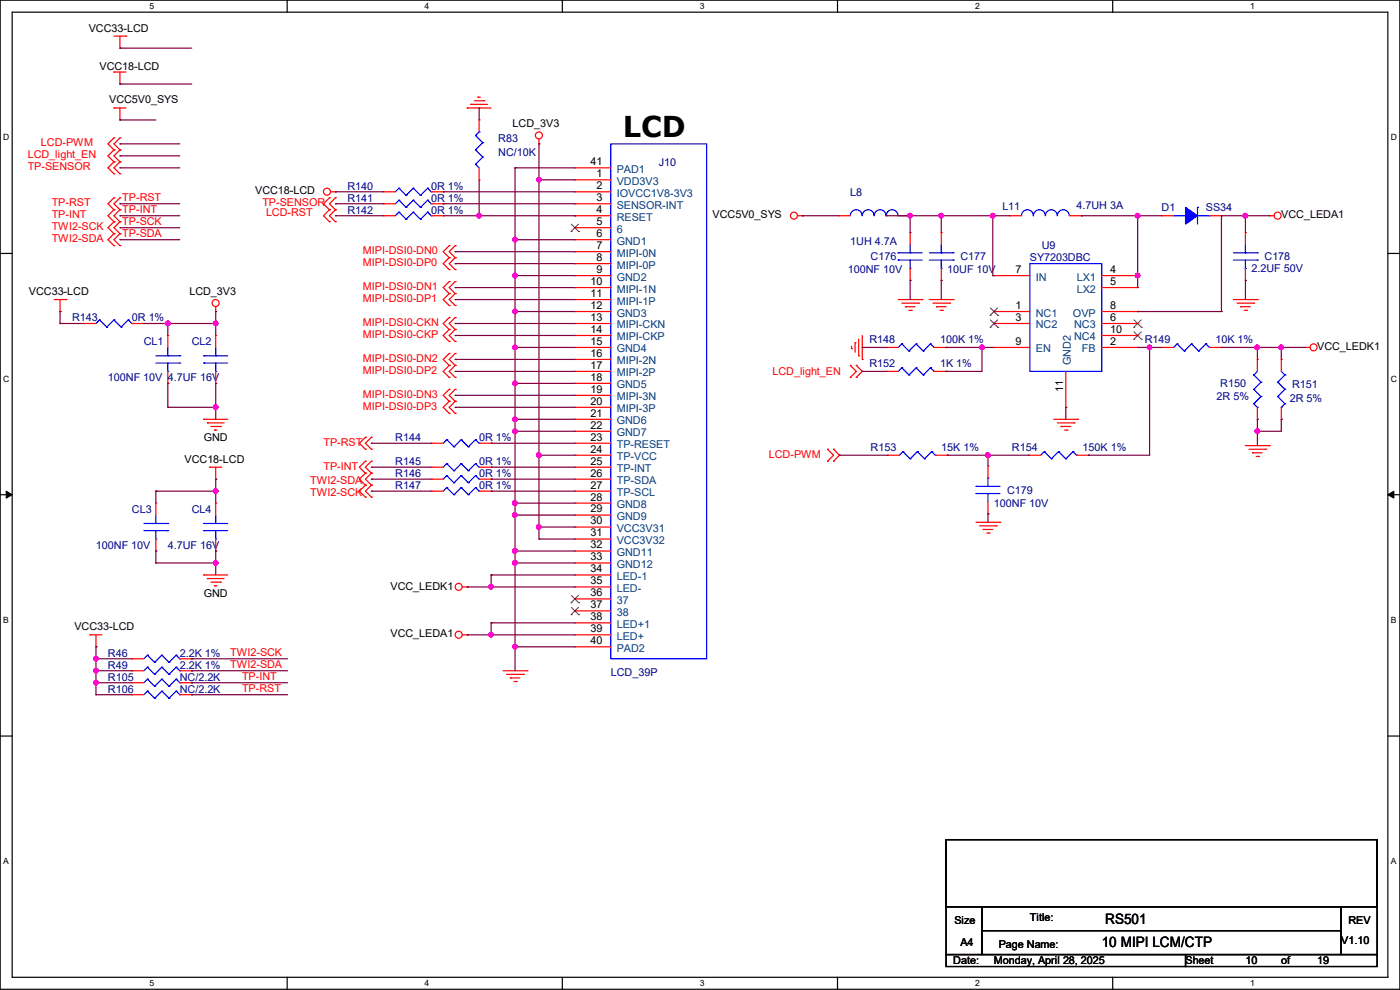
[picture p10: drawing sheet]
<svg xmlns="http://www.w3.org/2000/svg" width="297mm" height="210mm" viewBox="0 0 297 210" stroke-linecap="round" stroke-linejoin="round" font-family="sans-serif">
<g fill="none" stroke="#000" stroke-width=".25">
<path d="M0 0h297v209.8h-297zM2.6 2.6h291.8v204.7h-291.8zM60.9 0v2.6M119.3 0v2.6M177.7 0v2.6M236.1 0v2.6M0 53.8h2.6M294.4 53.8h2.6M0 104.9h2.6M294.4 104.9h2.6M0 156.1h2.6M294.4 156.1h2.6"/>
<path d="M200.7 178.1h91.4v14.2h-91.4zM200.7 192.3h7.6v10.2h-7.6zM208.3 192.3h76.2v5.1h-76.2zM208.3 197.4h76.2v5.1h-76.2zM284.5 192.3h7.6v10.2h-7.6zM60.9 207.3v2.5M119.3 207.3v2.5M177.7 207.3v2.5M200.7 202.5h50.8v2.5h-50.8zM236.1 207.3v2.5M251.5 202.5h40.6v2.5h-40.6z"/>
</g>
<path d="M1.3 104.2l1.3 .7-1.3 .8zM294.4 104.9l1.3-.7v1.5z" fill="#000"/>
<path d="M1.3 104.2l1.3 .7-1.3 .8zM294.4 104.9l1.3-.7v1.5z" fill="none" stroke="#000" stroke-width=".21"/>
<g fill="none" stroke="#f00" stroke-width=".25">
<path d="M24.2 15.3h.1M24.2 15.3h2.5M24.2 7.7h2.5M25.4 17.8h.1M25.4 10.2h.1M25.4 7.7v2.5M25.4 15.3v2.5M26.7 7.7h.1M24.2 22.9h.1M24.2 29.3h.1M24.2 31.8h.1M24.2 34.3h.1"/>
<path d="M24.2 36.9h.1M24.2 22.9h2.5M24.2 29.3l-1.3 1.2 1.3 1.3M24.2 31.8l-1.3 1.3 1.3 1.2M24.2 34.3l-1.3 1.3 1.3 1.3M25.4 25.4h.1M25.4 29.3h.1M25.4 31.8h.1M25.4 34.3h.1M25.4 36.9h.1M25.4 22.9v2.5M25.4 29.3l-1.2 1.2 1.2 1.3"/>
<path d="M25.4 31.8l-1.2 1.3 1.2 1.2M25.4 34.3l-1.2 1.3 1.2 1.3M99.1 22.9h.1M99.1 22.9h5.1M99.9 22.1h.1M99.9 22.1h3.5M100.6 21.4h2.1M101.4 20.6h.1M101.4 20.6h.5M102.7 21.4h.1M114.3 30.5h.1M114.3 29.5v1"/>
<path d="M24.2 42h.1M24.2 44.5h.1M24.2 47h.1M24.2 49.6h.1M24.2 52.1h.1M24.2 42l-1.3 1.2 1.3 1.3M24.2 44.5l-1.3 1.3 1.3 1.2M24.2 47l-1.3 1.3 1.3 1.3M24.2 49.6l-1.3 1.2 1.3 1.3M25.4 42h.1M25.4 44.5h.1M25.4 47h.1"/>
<path d="M25.4 49.6h.1M25.4 52.1h.1M25.4 42l-1.2 1.2 1.2 1.3M25.4 44.5l-1.2 1.3 1.2 1.2M25.4 47l-1.2 1.3 1.2 1.3M25.4 49.6l-1.2 1.2 1.2 1.3M69.9 44.5h.1M69.9 42h.1M69.9 47h.1M69.9 42l-1.3 1.2 1.3 1.3M69.9 44.5l-1.3 1.3 1.3 1.2M70.1 40.7h1.1"/>
<path d="M71.2 40.7h.1M71.2 44.5h.1M71.2 42h.1M71.2 47h.1M71.2 42l-1.3 1.2 1.3 1.3M71.2 44.5l-1.3 1.3 1.3 1.2M95.3 57.2h.1M95.3 54.7h.1M95.3 52.1h.1M95.3 59.7h.1M95.3 54.7l-1.3 1.2 1.3 1.3M95.3 52.1l-1.3 1.3 1.3 1.3"/>
<path d="M95.3 59.7l-1.3 1.3 1.3 1.3M96.6 57.2h.1M96.6 54.7h.1M96.6 52.1h.1M96.6 59.7h.1M96.6 54.7l-1.3 1.2 1.3 1.3M96.6 52.1l-1.3 1.3 1.3 1.3M96.6 59.7l-1.3 1.3 1.3 1.3M169.2 45.8h1M170.2 45.8h.1M269.3 45.8h.1M269.3 45.8h1"/>
<path d="M11.5 63.5h2.5M12.7 66.1h.1M12.7 63.5v2.6M14 63.5h.1M35.6 71.2h.1M35.6 71.2v2.5M35.6 78.8v2.5M45.8 66.1h.1M45.8 65.1v1M95.3 64.8h.1M95.3 62.3h.1M95.3 77.5h.1"/>
<path d="M95.3 75h.1M95.3 69.9h.1M95.3 67.4h.1M95.3 72.4h.1M95.3 75l-1.3 1.2 1.3 1.3M95.3 62.3l-1.3 1.2 1.3 1.3M95.3 77.5l-1.3 1.3 1.3 1.3M95.3 67.4l-1.3 1.2 1.3 1.3M95.3 69.9l-1.3 1.3 1.3 1.2M96.6 64.8h.1M96.6 62.3h.1M96.6 77.5h.1"/>
<path d="M96.6 75h.1M96.6 69.9h.1M96.6 67.4h.1M96.6 72.4h.1M96.6 67.4l-1.3 1.2 1.3 1.3M96.6 75l-1.3 1.2 1.3 1.3M96.6 62.3l-1.3 1.2 1.3 1.3M96.6 77.5l-1.3 1.3 1.3 1.3M96.6 69.9l-1.3 1.3 1.3 1.2M180.4 77.5h.1M180.4 77.5l1.3 1.3-1.3 1.3M180.6 74h.1"/>
<path d="M180.6 73.4v.6M181.4 72.7h.1M181.4 72.7v2M181.7 77.5h.1M181.7 77.5l1.2 1.3-1.2 1.3M182.2 75.5h.1M182.2 71.9v3.6M182.9 76.2h.1M182.9 71.2v5M190.5 63.5h5.1M191.3 64.3h3.6M192.1 65.1h.1"/>
<path d="M192.1 65.1h2M192.8 65.8h.5M193.3 65.8h.1M194.9 64.3h.1M195.6 63.5h.1M197.1 63.5h5.1M197.9 64.3h3.6M198.7 65.1h.1M198.7 65.1h2M199.4 65.8h.5M199.9 65.8h.1M201.5 64.3h.1"/>
<path d="M202.2 63.5h.1M261.7 63.5h5M262.4 64.3h3.6M263.2 65.1h.1M263.2 65.1h2M263.9 65.8h.6M264.5 65.8h.1M266 64.3h.1M266.7 63.5h.1M266.7 76.2h.1M266.7 76.2v2.6M276.9 73.7h.1"/>
<path d="M276.9 73.7h1M35.6 81.3h.1M43.2 88.9h.1M43.2 88.9h5.1M44 89.7h.1M44 89.7h3.5M44.5 99.1h.1M44.5 99.1h2.5M44.7 90.5h2.1M45.5 91.2h.1M45.5 91.2h.5M45.8 99.1v2.5"/>
<path d="M46.8 90.5h.1M77.5 95.3h.1M77.5 92.8h.1M77.5 97.8h.1M77.5 92.8l-1.3 1.2 1.3 1.3M77.5 97.8l-1.3 1.3 1.3 1.3M78.8 95.3h.1M78.8 92.8h.1M78.8 97.8h.1M78.8 92.8l-1.3 1.2 1.3 1.3M78.8 97.8l-1.3 1.3 1.3 1.3M95.3 80.1h.1"/>
<path d="M95.3 87.7h.1M95.3 85.1h.1M95.3 82.6h.1M95.3 85.1l-1.3 1.3 1.3 1.3M95.3 82.6l-1.3 1.3 1.3 1.2M96.6 80.1h.1M96.6 87.7h.1M96.6 85.1h.1M96.6 82.6h.1M96.6 85.1l-1.3 1.3 1.3 1.3M96.6 82.6l-1.3 1.3 1.3 1.2M175.6 97.8h.1"/>
<path d="M175.6 95.3h.1M175.6 95.3l1.2 1.3-1.2 1.2M176.8 95.3h.1M176.8 97.8h.1M176.8 95.3l1.3 1.3-1.3 1.2M180.4 80.1h.1M181.7 80.1h.1M188.3 96.6h.1M188.3 96.6h2.5M198.4 96.6h2.6M201 96.6h.1M223.6 88.9h5"/>
<path d="M224.3 89.7h3.6M225.1 90.5h.1M225.1 90.5h2M225.8 91.2h.6M226.4 91.2h.1M227.9 89.7h.1M228.6 88.9h.1M264.2 94.5h5.1M265 95.3h3.5M265.7 96.1h.1M265.7 96.1h2.1M266.5 96.8h.5"/>
<path d="M266.7 88.9h.1M266.7 86.4v2.5M267 96.8h.1M268.5 95.3h.1M269.3 94.5h.1M33.1 106.7h.1M33.1 116.9h.1M33.1 106.7v2.6M33.1 114.3v2.6M45.8 101.6h.1M77.5 100.4h.1M77.5 105.5h.1"/>
<path d="M77.5 102.9h.1M77.5 102.9l-1.3 1.3 1.3 1.3M77.5 100.4l-1.3 1.2 1.3 1.3M78.8 100.4h.1M78.8 105.5h.1M78.8 102.9h.1M78.8 102.9l-1.3 1.3 1.3 1.3M78.8 100.4l-1.3 1.2 1.3 1.3M207.1 110.8h5M207.8 111.5h3.6M208.6 112.3h.1M208.6 112.3h2"/>
<path d="M209.3 113.1h.5M209.8 113.1h.1M211.4 111.5h.1M212.1 110.8h.1M19.1 134.7h.1M19.1 134.7h2.5M20.4 137.2h.1M20.4 134.7v2.5M28 139.7h.1M28 139.7h2.5M38.1 139.7h2.6M40.7 139.7h.1"/>
<path d="M43.2 122h.1M43.2 122h5.1M44 122.7h.1M44 122.7h3.5M44.7 123.5h2.1M45.5 124.2h.1M45.5 124.2h.5M46.8 123.5h.1M98.1 134.7h1M98.1 124.5h1M99.1 124.5h.1M99.1 134.7h.1"/>
<path d="M28 144.8h.1M28 144.8h2.5M38.1 144.8h2.6M40.7 144.8h.1M106.7 142.3h5.1M107.5 143h3.5M108.2 143.8h.1M108.2 143.8h2.1M109 144.6h.5M109.5 144.6h.1M111 143h.1M111.8 142.3h.1"/>
<circle cx="114.3" cy="28.7" r=".74"/>
<circle cx="69.4" cy="40.7" r=".74"/>
<circle cx="168.4" cy="45.7" r=".74"/>
<circle cx="271" cy="45.7" r=".74"/>
<circle cx="45.7" cy="64.3" r=".74"/>
<circle cx="278.7" cy="73.7" r=".74"/>
<circle cx="97.3" cy="124.5" r=".74"/>
<circle cx="97.3" cy="134.6" r=".74"/>
</g>
<g fill="none" stroke="#00f" stroke-width=".25">
<path d="M249 45.8h2.5M251.5 45.8h.1M254 44h.1M254 44v3.5M254 45.8h2.6M256.6 45.8h.1M33.1 77h5M33.1 75.5h5M35.6 78.8h.1M35.6 75.5h.1M35.6 73.7v1.8M35.6 77v1.8"/>
<path d="M38.1 77h.1M38.1 75.5h.1M266 79.5h.1M266 79.5l1.5 1.6M266.7 78.8l-.7 .7M191.6 95.8h.1M191.6 95.8l-.8 .8M191.6 95.8l1.5 1.5M193.1 97.3h.1M194.6 95.8h.1M194.6 95.8l-1.5 1.5M194.6 95.8l1.5 1.5"/>
<path d="M196.1 97.3h.1M197.7 95.8h.1M197.7 95.8l-1.6 1.5M197.7 95.8l.7 .8M198.4 96.6h.1M266 82.6h.1M266 85.6h.1M266 82.6l1.5 1.5M266 85.6l.7 .8M266.7 86.4h.1M267.5 81.1h.1M267.5 84.1h.1"/>
<path d="M267.5 81.1l-1.5 1.5M267.5 84.1l-1.5 1.5M30.5 112.6h5.1M30.5 111h5.1M33.1 114.3h.1M33.1 111h.1M33.1 109.3v1.7M33.1 112.6v1.7M35.6 112.6h.1M35.6 111h.1M31.3 139h.1M31.3 139l-.8 .7"/>
<path d="M31.3 139l1.5 1.5M34.3 139h.1M34.3 139l-1.5 1.5M34.3 139l1.6 1.5M37.4 139h.1M37.4 139l-1.5 1.5M37.4 139l.7 .7M38.1 139.7h.1M31.3 144.1h.1M31.3 144.1l-.8 .7M31.3 144.1l1.5 1.5M32.8 140.5h.1"/>
<path d="M32.8 145.6h.1M34.3 144.1h.1M34.3 144.1l-1.5 1.5M34.3 144.1l1.6 1.5M35.9 140.5h.1M35.9 145.6h.1M37.4 144.1h.1M37.4 144.1l-1.5 1.5M37.4 144.1l.7 .7M38.1 144.8h.1"/>
</g>
<path d="M251.5 44l2.5 1.8-2.5 1.7z" fill-rule="evenodd" fill="#00f"/>
<g fill="none" stroke="#00f" stroke-width=".25">
<path d="M84.6 39.9h.1M84.6 39.9l-.7 .8M84.6 39.9l1.5 1.5M87.7 39.9h.1M87.7 39.9l-1.6 1.5M87.7 39.9l1.5 1.5M90.7 39.9h.1M90.7 39.9l-1.5 1.5M90.7 39.9l.8 .8M100.9 34.8h.1M100.9 31.8h.1M100.9 28.7h.1"/>
<path d="M100.9 34.8l.7 .8M100.9 31.8l1.5 1.5M100.9 28.7l1.5 1.6M101.6 28h.1M101.6 28l-.7 .7M102.4 33.3h.1M102.4 30.3h.1M102.4 33.3l-1.5 1.5M102.4 30.3l-1.5 1.5M129.6 30.5h20.3v109.2h-20.3zM84.6 42.5h.1M84.6 45h.1"/>
<path d="M84.6 45l-.7 .8M84.6 42.5l-.7 .7M84.6 42.5l1.5 1.5M84.6 45l1.5 1.5M86.1 41.4h.1M86.1 44h.1M86.1 46.5h.1M87.7 42.5h.1M87.7 45h.1M87.7 45l-1.6 1.5M87.7 42.5l-1.6 1.5M87.7 42.5l1.5 1.5"/>
<path d="M87.7 45l1.5 1.5M89.2 41.4h.1M89.2 44h.1M89.2 46.5h.1M90.7 42.5h.1M90.7 45h.1M90.7 45l-1.5 1.5M90.7 42.5l-1.5 1.5M90.7 42.5l.8 .7M90.7 45l.8 .8M91.5 40.7h.1M91.5 43.2h.1"/>
<path d="M91.5 45.8h.1M180.4 45.8a1.25 1.25 0 0 1 1.2-1.3 1.25 1.25 0 0 1 1.3 1.3M182.9 45.8a1.25 1.25 0 0 1 1.3-1.3 1.25 1.25 0 0 1 1.2 1.3M185.5 45.8a1.25 1.25 0 0 1 1.2-1.3 1.25 1.25 0 0 1 1.3 1.3M188 45.8a1.25 1.25 0 0 1 1.3-1.3 1.25 1.25 0 0 1 1.2 1.3M190.5 55.2h.1M190.5 53.6h.1M190.5 55.2h5.1M190.5 53.6h5.1M193.1 56.9h.1M193.1 53.6h.1M193.1 51.9v1.7"/>
<path d="M193.1 55.2v1.7M197.1 55.2h5.1M197.1 53.6h5.1M199.7 56.9h.1M199.7 53.6h.1M199.7 51.9v1.7M199.7 55.2v1.7M202.2 55.2h.1M202.2 53.6h.1M216.7 45.8a1.25 1.25 0 0 1 1.3-1.3 1.25 1.25 0 0 1 1.2 1.3M218.5 55.9h15.2v22.9h-15.2zM219.2 45.8a1.25 1.25 0 0 1 1.3-1.3 1.25 1.25 0 0 1 1.2 1.3"/>
<path d="M221.8 45.8a1.25 1.25 0 0 1 1.2-1.3 1.25 1.25 0 0 1 1.3 1.3M224.3 45.8a1.25 1.25 0 0 1 1.3-1.3 1.25 1.25 0 0 1 1.2 1.3M251.5 44l2.5 1.8-2.5 1.7zM261.7 55.2h5M261.7 53.6h5M264.2 56.9h.1M264.2 53.6h.1M264.2 51.9v1.7M264.2 55.2v1.7M266.7 55.2h.1M266.7 53.6h.1M21.1 67.9h.1"/>
<path d="M21.1 67.9l-.7 .7M21.1 67.9l1.5 1.5M22.6 69.4h.1M24.2 67.9h.1M24.2 67.9l-1.6 1.5M24.2 67.9l1.5 1.5M25.7 69.4h.1M27.2 67.9h.1M27.2 67.9l-1.5 1.5M27.2 67.9l.8 .7M28 68.6h.1M43.2 77h.1"/>
<path d="M43.2 75.5h.1M43.2 77h5.1M43.2 75.5h5.1M45.8 78.8h.1M45.8 75.5h.1M45.8 73.7v1.8M45.8 77v1.8M191.3 78h.1M191.3 72.9h.1M191.3 78l-.8 .8M191.3 78l1.5 1.5M191.3 72.9l-.8 .8"/>
<path d="M191.3 72.9l1.5 1.6M192.8 79.5h.1M192.8 74.5h.1M194.4 78h.1M194.4 72.9h.1M194.4 78l-1.6 1.5M194.4 78l1.5 1.5M194.4 72.9l-1.6 1.6M194.4 72.9l1.5 1.6M195.9 79.5h.1M195.9 74.5h.1M197.4 78h.1"/>
<path d="M197.4 72.9h.1M197.4 78l-1.5 1.5M197.4 78l.8 .8M197.4 72.9l-1.5 1.6M197.4 72.9l.8 .8M198.2 78.8h.1M198.2 73.7h.1M249.7 72.9h.1M249.7 72.9l-.7 .8M249.7 72.9l1.5 1.6M251.2 74.5h.1M252.8 72.9h.1"/>
<path d="M252.8 72.9l-1.6 1.6M252.8 72.9l1.5 1.6M254.3 74.5h.1M255.8 72.9h.1M255.8 72.9l-1.5 1.6M255.8 72.9l.8 .8M256.6 73.7h.1M271.8 78.8l.8 .7M272.6 79.5h.1M272.6 79.5l-1.5 1.6M94.8 93.3h.1M94.8 98.3h.1"/>
<path d="M94.8 93.3l-.8 .7M94.8 93.3l1.5 1.5M94.8 98.3l-.8 .8M94.8 98.3l1.5 1.6M96.3 94.8h.1M96.3 99.9h.1M97.8 93.3h.1M97.8 98.3h.1M97.8 93.3l-1.5 1.5M97.8 93.3l1.6 1.5M97.8 98.3l-1.5 1.6M97.8 98.3l1.6 1.6"/>
<path d="M99.4 94.8h.1M99.4 99.9h.1M100.9 93.3h.1M100.9 98.3h.1M100.9 93.3l-1.5 1.5M100.9 93.3l.7 .7M100.9 98.3l-1.5 1.6M100.9 98.3l.7 .8M101.6 94h.1M101.6 99.1h.1M221.5 95.8h.1M221.5 95.8l-.7 .8"/>
<path d="M221.5 95.8l1.6 1.5M223.1 97.3h.1M224.6 95.8h.1M224.6 95.8l-1.5 1.5M224.6 95.8l1.5 1.5M226.1 97.3h.1M227.6 95.8h.1M227.6 95.8l-1.5 1.5M227.6 95.8l.8 .8M228.4 96.6h.1M271.1 81.1h.1M271.1 84.1h.1"/>
<path d="M271.1 81.1l1.5 1.5M271.1 84.1l1.5 1.5M271.8 86.4h.1M272.6 82.6h.1M272.6 85.6h.1M272.6 82.6l-1.5 1.5M272.6 85.6l-.8 .8M43.2 112.6h.1M43.2 111h.1M43.2 112.6h5.1M43.2 111h5.1M45.8 114.3h.1"/>
<path d="M45.8 111h.1M45.8 109.3v1.7M45.8 112.6v1.7M94.8 103.4h.1M94.8 100.9h.1M94.8 103.4l-.8 .8M94.8 103.4l1.5 1.5M94.8 100.9l-.8 .7M94.8 100.9l1.5 1.5M96.3 104.9h.1M96.3 102.4h.1M97.8 103.4h.1"/>
<path d="M97.8 100.9h.1M97.8 103.4l-1.5 1.5M97.8 103.4l1.6 1.5M97.8 100.9l-1.5 1.5M97.8 100.9l1.6 1.5M99.4 104.9h.1M99.4 102.4h.1M100.9 103.4h.1M100.9 100.9h.1M100.9 103.4l-1.5 1.5M100.9 103.4l.7 .8M100.9 100.9l-1.5 1.5"/>
<path d="M100.9 100.9l.7 .7M101.6 104.2h.1M101.6 101.6h.1M207.1 103.2h.1M207.1 104.7h.1M207.1 103.2h5M207.1 104.7h5M209.6 101.4h.1M209.6 104.7h.1M209.6 101.4v1.8M209.6 104.7v1.8M31.3 146.6h.1"/>
<path d="M31.3 141.5h.1M31.3 146.6l-.8 .8M31.3 146.6l1.5 1.5M31.3 141.5l-.8 .8M31.3 141.5l1.5 1.5M32.8 148.1h.1M32.8 143h.1M34.3 146.6h.1M34.3 141.5h.1M34.3 146.6l-1.5 1.5M34.3 146.6l1.6 1.5M34.3 141.5l-1.5 1.5"/>
<path d="M34.3 141.5l1.6 1.5M35.9 148.1h.1M35.9 143h.1M37.4 146.6h.1M37.4 141.5h.1M37.4 146.6l-1.5 1.5M37.4 146.6l.7 .8M37.4 141.5l-1.5 1.5M37.4 141.5l.7 .8M38.1 147.4h.1M38.1 142.3h.1"/>
</g>
<g fill="none" stroke="#f00" stroke-width=".25">
<path d="M101.6 38.1h.1M101.6 25.4h.1M101.6 25.4v2.6M101.6 35.6v2.5M122 38.1h.1M122 35.6h.1M122 38.1h7.6M122 35.6h7.6M81.3 40.7h.1M81.3 43.2h.1M81.3 45.8h.1M81.3 45.8h2.6"/>
<path d="M81.3 40.7h2.6M81.3 43.2h2.6M91.5 45.8h2.5M91.5 40.7h2.5M91.5 43.2h2.5M94 40.7h.1M94 43.2h.1M94 45.8h.1M122 40.7h.1M122 43.2h.1M122 45.8h.1M122 48.3h.1"/>
<path d="M122 50.8h.1M122 53.4h.1M122 55.9h.1M122 58.5h.1M122 45.8h7.6M122 40.7h7.6M122 43.2h7.6M122 48.3h7.6M122 50.8h7.6M122 53.4h7.6M122 55.9h7.6M122 58.5h7.6"/>
<path d="M177.8 45.8h.1M177.8 45.8h2.6M190.5 45.8h2.6M193.1 45.8h.1M193.1 49.3h.1M193.1 59.5h.1M193.1 49.3v2.6M193.1 56.9v2.6M199.7 49.3h.1M199.7 59.5h.1M199.7 49.3v2.6M199.7 56.9v2.6"/>
<path d="M210.9 58.5h.1M210.9 58.5h7.6M214.2 45.8h.1M214.2 45.8h2.5M226.9 45.8h2.5M229.4 45.8h.1M233.7 58.5h7.6M241.3 58.5h.1M246.4 45.8h.1M246.4 45.8h2.6M256.6 45.8h2.5M259.1 45.8h.1"/>
<path d="M264.2 49.3h.1M264.2 59.5h.1M264.2 49.3v2.6M264.2 56.9v2.6M17.8 68.6h.1M17.8 68.6h2.6M28 68.6h2.5M30.5 68.6h.1M45.8 71.2h.1M45.8 71.2v2.5M45.8 78.8v2.5M122 61h.1"/>
<path d="M122 63.5h.1M122 66.1h.1M122 68.6h.1M122 71.2h.1M122 73.7h.1M122 76.2h.1M122 78.8h.1M122 61h7.6M122 63.5h7.6M122 66.1h7.6M122 68.6h7.6M122 71.2h7.6"/>
<path d="M122 73.7h7.6M122 76.2h7.6M122 78.8h7.6M188 78.8h.1M188 73.7h.1M188 73.7h2.5M188 78.8h2.5M198.2 73.7h2.5M198.2 78.8h2.5M200.7 78.8h.1M200.7 73.7h.1M210.9 68.6h.1"/>
<path d="M210.9 73.7h.1M210.9 66.1h.1M210.9 66.1h7.6M210.9 68.6h7.6M210.9 73.7h7.6M226.1 78.8v7.6M233.7 61h7.6M233.7 66.1h7.6M233.7 68.6h7.6M233.7 71.2h7.6M233.7 73.7h7.6M241.3 73.7h.1"/>
<path d="M241.3 68.6h.1M241.3 61h.1M241.3 71.2h.1M241.3 66.1h.1M246.4 73.7h.1M246.4 73.7h2.6M256.6 73.7h2.5M259.1 73.7h.1M271.8 76.2h.1M271.8 76.2v2.6M45.8 81.3h.1M91.5 94h.1"/>
<path d="M91.5 99.1h.1M91.5 94h2.5M91.5 99.1h2.5M101.6 94h2.6M101.6 99.1h2.6M104.2 94h.1M104.2 99.1h.1M122 81.3h.1M122 83.9h.1M122 86.4h.1M122 88.9h.1M122 91.5h.1"/>
<path d="M122 94h.1M122 96.6h.1M122 99.1h.1M122 81.3h7.6M122 83.9h7.6M122 86.4h7.6M122 88.9h7.6M122 91.5h7.6M122 94h7.6M122 96.6h7.6M122 99.1h7.6M209.6 98.8h.1"/>
<path d="M209.6 98.8v2.6M218.2 96.6h.1M218.2 96.6h2.6M226.1 86.4h.1M228.4 96.6h2.5M230.9 96.6h.1M271.8 88.9h.1M271.8 86.4v2.5M45.8 106.7h.1M45.8 116.9h.1M45.8 106.7v2.6M45.8 114.3v2.6"/>
<path d="M91.5 104.2h.1M91.5 101.6h.1M91.5 101.6h2.5M91.5 104.2h2.5M101.6 101.6h2.6M101.6 104.2h2.6M104.2 104.2h.1M104.2 101.6h.1M122 101.6h.1M122 104.2h.1M122 106.7h.1M122 109.3h.1"/>
<path d="M122 111.8h.1M122 114.3h.1M122 116.9h.1M122 119.4h.1M122 101.6h7.6M122 104.2h7.6M122 106.7h7.6M122 109.3h7.6M122 111.8h7.6M122 114.3h7.6M122 116.9h7.6M122 119.4h7.6"/>
<path d="M209.6 109h.1M209.6 106.5v2.5M122 122h.1M122 124.5h.1M122 127h.1M122 129.6h.1M122 132.1h.1M122 134.7h.1M122 137.2h.1M122 122h7.6M122 124.5h7.6M122 127h7.6"/>
<path d="M122 129.6h7.6M122 132.1h7.6M122 134.7h7.6M122 137.2h7.6M28 147.4h.1M28 142.3h.1M28 147.4h2.5M28 142.3h2.5M38.1 147.4h2.6M38.1 142.3h2.6M40.7 147.4h.1M40.7 142.3h.1"/>
</g>
<g fill="none" stroke="#804000" stroke-width=".21">
<path d="M121.2 49.1h.1M121.2 47.5l1.6 1.6M122.7 47.5l-1.5 1.6M122.8 49.1h.1M210.1 69.4h.1M210.1 66.9h.1M210.1 67.9l1.6 1.5M210.1 65.3l1.6 1.6M211.6 67.9l-1.5 1.5M211.6 65.3l-1.5 1.6M211.7 69.4h.1M211.7 66.9h.1"/>
<path d="M240.5 69.4h.1M240.5 72h.1M240.6 67.9l1.5 1.5M240.6 70.4l1.5 1.6M242.1 67.9l-1.6 1.5M242.1 70.4l-1.6 1.6M242.1 69.4h.1M242.1 72h.1M121.2 127.8h.1M121.2 130.4h.1M121.2 126.3l1.6 1.5M121.2 128.8l1.6 1.6"/>
<path d="M122.7 126.3l-1.5 1.5M122.7 128.8l-1.5 1.6M122.8 127.8h.1M122.8 130.4h.1"/>
</g>
<g fill="none" stroke="#800040" stroke-width=".25">
<path d="M25.4 10.2h.1M25.4 17.8h.1M25.4 10.2h15.3M25.4 17.8h15.3M25.4 30.5h.1M25.4 25.4h.1M25.4 30.5h12.7M25.4 25.4h7.7M20.4 139.7h.1M20.4 137.2h.1M20.4 139.7h7.6M20.4 137.2v5.1"/>
<path d="M40.7 139.7h.1M40.7 139.7h20.3M20.4 142.3h.1M20.4 142.3h7.6M40.7 142.3h.1M40.7 142.3h20.3"/>
</g>
<circle cx="20.3" cy="142.3" r=".49" fill="#f0f"/>
<circle cx="20.3" cy="142.3" r=".49" fill="none" stroke="#f0f" stroke-width=".25"/>
<circle cx="20.3" cy="139.7" r=".49" fill="#f0f"/>
<circle cx="20.3" cy="139.7" r=".49" fill="none" stroke="#f0f" stroke-width=".25"/>
<path d="M12.7 66.1h.1M12.7 68.6h.1M12.7 66.1v2.5M12.7 68.6h5.1M30.5 68.6h.1M30.5 68.6h5.1M35.6 68.6h.1M35.6 68.6v2.6M45.8 68.6h.1M45.8 68.6v2.6M35.6 86.4h.1M35.6 86.4h10.2" fill="none" stroke="#800040" stroke-width=".25"/>
<circle cx="45.7" cy="86.4" r=".49" fill="#f0f"/>
<circle cx="45.7" cy="86.4" r=".49" fill="none" stroke="#f0f" stroke-width=".25"/>
<path d="M35.6 68.6h.1M35.6 68.6h10.2M45.8 86.4h.1M45.8 86.4v2.5" fill="none" stroke="#800040" stroke-width=".25"/>
<circle cx="45.7" cy="68.6" r=".49" fill="#f0f"/>
<circle cx="45.7" cy="68.6" r=".49" fill="none" stroke="#f0f" stroke-width=".25"/>
<circle cx="35.6" cy="68.6" r=".49" fill="#f0f"/>
<circle cx="35.6" cy="68.6" r=".49" fill="none" stroke="#f0f" stroke-width=".25"/>
<path d="M109.3 35.6h.1M109.3 35.6v15.2M109.3 35.6h12.7M114.3 30.5h.1M114.3 38.1h.1M114.3 30.5v66.1" fill="none" stroke="#800040" stroke-width=".25"/>
<circle cx="114.3" cy="38.1" r=".49" fill="#f0f"/>
<circle cx="114.3" cy="38.1" r=".49" fill="none" stroke="#f0f" stroke-width=".25"/>
<g fill="none" stroke="#800040" stroke-width=".25">
<path d="M114.3 38.1h.1M114.3 38.1h7.7M71.2 40.7h.1M71.2 43.2h.1M71.2 45.8h.1M71.2 40.7h10.1M71.2 43.2h10.1M71.2 45.8h10.1M94 40.7h.1M94 43.2h.1M94 40.7h28M94 43.2h28"/>
<path d="M94 45.8h7.6M101.6 45.8h.1M109.3 50.8h.1M109.3 50.8h12.7M109.3 50.8v7.7"/>
</g>
<circle cx="109.2" cy="58.4" r=".49" fill="#f0f"/>
<circle cx="109.2" cy="58.4" r=".49" fill="none" stroke="#f0f" stroke-width=".25"/>
<circle cx="109.2" cy="50.8" r=".49" fill="#f0f"/>
<circle cx="109.2" cy="50.8" r=".49" fill="none" stroke="#f0f" stroke-width=".25"/>
<path d="M109.3 58.5h.1M109.3 58.5h12.7M109.3 58.5v7.6M109.3 66.1h.1M109.3 66.1h12.7" fill="none" stroke="#800040" stroke-width=".25"/>
<circle cx="109.2" cy="66.1" r=".49" fill="#f0f"/>
<circle cx="109.2" cy="66.1" r=".49" fill="none" stroke="#f0f" stroke-width=".25"/>
<path d="M109.3 66.1h.1M109.3 73.7h.1M109.3 66.1v15.2M109.3 73.7h12.7" fill="none" stroke="#800040" stroke-width=".25"/>
<circle cx="109.2" cy="81.3" r=".49" fill="#f0f"/>
<circle cx="109.2" cy="81.3" r=".49" fill="none" stroke="#f0f" stroke-width=".25"/>
<circle cx="109.2" cy="73.7" r=".49" fill="#f0f"/>
<circle cx="109.2" cy="73.7" r=".49" fill="none" stroke="#f0f" stroke-width=".25"/>
<path d="M109.3 81.3h.1M109.3 88.9h.1M109.3 81.3h12.7M109.3 81.3v7.6M109.3 88.9h12.7" fill="none" stroke="#800040" stroke-width=".25"/>
<circle cx="109.2" cy="88.9" r=".49" fill="#f0f"/>
<circle cx="109.2" cy="88.9" r=".49" fill="none" stroke="#f0f" stroke-width=".25"/>
<path d="M109.3 88.9h.1M109.3 91.5h.1M109.3 88.9v2.6M109.3 91.5h12.7" fill="none" stroke="#800040" stroke-width=".25"/>
<circle cx="109.2" cy="91.5" r=".49" fill="#f0f"/>
<circle cx="109.2" cy="91.5" r=".49" fill="none" stroke="#f0f" stroke-width=".25"/>
<path d="M109.3 91.5h.1M109.3 91.5v15.2M114.3 96.6h.1M114.3 96.6v15.2" fill="none" stroke="#800040" stroke-width=".25"/>
<circle cx="114.3" cy="111.8" r=".49" fill="#f0f"/>
<circle cx="114.3" cy="111.8" r=".49" fill="none" stroke="#f0f" stroke-width=".25"/>
<circle cx="114.3" cy="96.5" r=".49" fill="#f0f"/>
<circle cx="114.3" cy="96.5" r=".49" fill="none" stroke="#f0f" stroke-width=".25"/>
<path d="M114.3 96.6h.1M114.3 96.6h7.7M109.3 106.7h.1M109.3 106.7h12.7M109.3 106.7v2.6" fill="none" stroke="#800040" stroke-width=".25"/>
<circle cx="109.2" cy="109.2" r=".49" fill="#f0f"/>
<circle cx="109.2" cy="109.2" r=".49" fill="none" stroke="#f0f" stroke-width=".25"/>
<circle cx="109.2" cy="106.7" r=".49" fill="#f0f"/>
<circle cx="109.2" cy="106.7" r=".49" fill="none" stroke="#f0f" stroke-width=".25"/>
<path d="M109.3 109.3h.1M109.3 116.9h.1M109.3 109.3h12.7M109.3 109.3v7.6M109.3 116.9h12.7M114.3 111.8h.1M114.3 114.3h.1M114.3 111.8v2.5M114.3 111.8h7.7M114.3 114.3h7.7" fill="none" stroke="#800040" stroke-width=".25"/>
<circle cx="109.2" cy="116.9" r=".49" fill="#f0f"/>
<circle cx="109.2" cy="116.9" r=".49" fill="none" stroke="#f0f" stroke-width=".25"/>
<path d="M109.3 116.9h.1M109.3 119.4h.1M109.3 116.9v20.3M109.3 119.4h12.7" fill="none" stroke="#800040" stroke-width=".25"/>
<circle cx="109.2" cy="119.4" r=".49" fill="#f0f"/>
<circle cx="109.2" cy="119.4" r=".49" fill="none" stroke="#f0f" stroke-width=".25"/>
<path d="M99.1 124.5h.1M99.1 124.5h22.9M104.2 122h.1M104.2 124.5h.1M104.2 122v2.5M104.2 122h17.8" fill="none" stroke="#800040" stroke-width=".25"/>
<circle cx="104.2" cy="124.5" r=".49" fill="#f0f"/>
<circle cx="104.2" cy="124.5" r=".49" fill="none" stroke="#f0f" stroke-width=".25"/>
<path d="M104.2 132.1h.1M104.2 132.1v2.6" fill="none" stroke="#800040" stroke-width=".25"/>
<circle cx="104.2" cy="134.6" r=".49" fill="#f0f"/>
<circle cx="104.2" cy="134.6" r=".49" fill="none" stroke="#f0f" stroke-width=".25"/>
<path d="M99.1 134.7h.1M99.1 134.7h22.9M104.2 132.1h.1M104.2 134.7h.1M104.2 132.1h17.8M109.3 137.2h.1M109.3 137.2v5.1M109.3 137.2h12.7" fill="none" stroke="#800040" stroke-width=".25"/>
<circle cx="109.2" cy="137.2" r=".49" fill="#f0f"/>
<circle cx="109.2" cy="137.2" r=".49" fill="none" stroke="#f0f" stroke-width=".25"/>
<path d="M45.8 66.1h.1M45.8 66.1v2.5M33.1 104.2h.1M45.8 101.6h.1M45.8 101.6v2.6h-12.7" fill="none" stroke="#800040" stroke-width=".25"/>
<circle cx="45.7" cy="104.2" r=".49" fill="#f0f"/>
<circle cx="45.7" cy="104.2" r=".49" fill="none" stroke="#f0f" stroke-width=".25"/>
<path d="M33.1 119.4h.1M33.1 119.4h12.7" fill="none" stroke="#800040" stroke-width=".25"/>
<circle cx="45.7" cy="119.4" r=".49" fill="#f0f"/>
<circle cx="45.7" cy="119.4" r=".49" fill="none" stroke="#f0f" stroke-width=".25"/>
<g fill="none" stroke="#800040" stroke-width=".25">
<path d="M96.6 53.4h.1M96.6 55.9h.1M96.6 53.4h25.4M96.6 55.9h25.4M170.2 45.8h.1M170.2 45.8h7.6M188 45.8h.1M188 45.8h11.7M193.1 45.8h.1M193.1 45.8v3.5M96.6 61h.1M96.6 63.5h.1"/>
<path d="M96.6 68.6h.1M96.6 71.2h.1M96.6 76.2h.1M96.6 78.8h.1M96.6 61h25.4M96.6 63.5h25.4M96.6 68.6h25.4M96.6 71.2h25.4M96.6 76.2h25.4M96.6 78.8h25.4M78.8 94h.1M78.8 99.1h.1"/>
<path d="M78.8 94h12.7M78.8 99.1h12.7M96.6 86.4h.1M96.6 83.9h.1M96.6 86.4h25.4M96.6 83.9h25.4M104.2 94h.1M104.2 99.1h.1M104.2 94h17.8M104.2 99.1h17.8M45.8 119.4h.1M45.8 119.4v2.6"/>
<path d="M78.8 101.6h.1M78.8 104.2h.1M78.8 101.6h12.7M78.8 104.2h12.7M104.2 101.6h.1M104.2 104.2h.1M104.2 101.6h17.8M104.2 104.2h17.8"/>
</g>
<circle cx="199.7" cy="45.7" r=".49" fill="#f0f"/>
<circle cx="199.7" cy="45.7" r=".49" fill="none" stroke="#f0f" stroke-width=".25"/>
<circle cx="193.1" cy="45.7" r=".49" fill="#f0f"/>
<circle cx="193.1" cy="45.7" r=".49" fill="none" stroke="#f0f" stroke-width=".25"/>
<path d="M199.7 45.8h.1M199.7 45.8v3.5M199.7 45.8h10.9M210.6 45.8h.1M210.6 45.8v12.7" fill="none" stroke="#800040" stroke-width=".25"/>
<circle cx="210.6" cy="45.7" r=".49" fill="#f0f"/>
<circle cx="210.6" cy="45.7" r=".49" fill="none" stroke="#f0f" stroke-width=".25"/>
<path d="M210.6 45.8h.1M210.6 45.8h3.6M229.4 45.8h.1M229.4 45.8h17M241.3 45.8h.1M259.1 45.8h.1M259.1 45.8h5.1" fill="none" stroke="#800040" stroke-width=".25"/>
<circle cx="264.2" cy="45.7" r=".49" fill="#f0f"/>
<circle cx="264.2" cy="45.7" r=".49" fill="none" stroke="#f0f" stroke-width=".25"/>
<g fill="none" stroke="#800040" stroke-width=".25">
<path d="M193.1 59.5h.1M193.1 59.5v4M199.7 59.5h.1M199.7 59.5v4M210.6 58.5h.1M210.6 58.5h.3M241.3 58.5h.1M241.3 58.5v2.5M264.2 45.8h.1M264.2 59.5h.1M264.2 45.8h5.1M264.2 45.8v3.5"/>
<path d="M264.2 59.5v4M182.9 73.7h.1M182.9 73.7h5.1M200.7 73.7h.1M200.7 73.7h7.6M241.3 66.1h.1M241.3 66.1h17.8"/>
</g>
<circle cx="208.3" cy="73.7" r=".49" fill="#f0f"/>
<circle cx="208.3" cy="73.7" r=".49" fill="none" stroke="#f0f" stroke-width=".25"/>
<path d="M208.3 73.7h.1M208.3 73.7v5.1M208.3 73.7h2.6M241.3 73.7h.1M241.3 73.7h2.6M243.9 73.7h.1M243.9 73.7v22.9" fill="none" stroke="#800040" stroke-width=".25"/>
<circle cx="243.9" cy="73.7" r=".49" fill="#f0f"/>
<circle cx="243.9" cy="73.7" r=".49" fill="none" stroke="#f0f" stroke-width=".25"/>
<path d="M243.9 73.7h.1M243.9 73.7h2.5M259.1 73.7h.1M259.1 73.7h7.6" fill="none" stroke="#800040" stroke-width=".25"/>
<circle cx="266.7" cy="73.7" r=".49" fill="#f0f"/>
<circle cx="266.7" cy="73.7" r=".49" fill="none" stroke="#f0f" stroke-width=".25"/>
<path d="M266.7 73.7h.1M266.7 73.7h10.2M266.7 73.7v2.5M271.8 73.7h.1M271.8 73.7v2.5" fill="none" stroke="#800040" stroke-width=".25"/>
<circle cx="271.8" cy="73.7" r=".49" fill="#f0f"/>
<circle cx="271.8" cy="73.7" r=".49" fill="none" stroke="#f0f" stroke-width=".25"/>
<path d="M182.9 78.8h.1M182.9 78.8h5.1M200.7 78.8h.1M200.7 78.8h7.6M226.1 86.4h.1M226.1 86.4v2.5M266.7 88.9h.1M266.7 91.5h.1M266.7 88.9v2.6M271.8 88.9h.1M271.8 88.9v2.6h-5.1" fill="none" stroke="#800040" stroke-width=".25"/>
<circle cx="266.7" cy="91.5" r=".49" fill="#f0f"/>
<circle cx="266.7" cy="91.5" r=".49" fill="none" stroke="#f0f" stroke-width=".25"/>
<path d="M178.1 96.6h.1M178.1 96.6h10.2M201 96.6h.1M201 96.6h17.2M209.6 96.6h.1M266.7 91.5h.1M266.7 91.5v3" fill="none" stroke="#800040" stroke-width=".25"/>
<circle cx="209.6" cy="96.5" r=".49" fill="#f0f"/>
<circle cx="209.6" cy="96.5" r=".49" fill="none" stroke="#f0f" stroke-width=".25"/>
<g fill="none" stroke="#800040" stroke-width=".25">
<path d="M25.4 33.1h.1M25.4 35.6h.1M25.4 33.1h12.7M25.4 35.6h12.7M25.4 43.2h.1M25.4 45.8h.1M25.4 48.3h.1M25.4 50.8h.1M25.4 43.2h12.7M25.4 45.8h12.7M25.4 48.3h12.7M25.4 50.8h12.7"/>
<path d="M209.6 96.6h.1M209.6 96.6v2.2M230.9 96.6h.1M230.9 96.6h13M209.6 109h.1M209.6 109v1.8M20.4 144.8h.1M20.4 144.8h7.6"/>
</g>
<circle cx="20.3" cy="144.8" r=".49" fill="#f0f"/>
<circle cx="20.3" cy="144.8" r=".49" fill="none" stroke="#f0f" stroke-width=".25"/>
<g fill="none" stroke="#800040" stroke-width=".25">
<path d="M101.6 38.1v7.7M101.6 45.8h.1M101.6 45.8h20.4M122 45.8h.1M35.6 81.3h.1M35.6 81.3v5.1M45.8 81.3h.1M45.8 81.3v5.1M33.1 116.9h.1M33.1 104.2h.1M33.1 104.2v2.5M33.1 116.9v2.5"/>
<path d="M45.8 116.9h.1M45.8 104.2h.1M45.8 104.2v2.5M45.8 116.9v2.5M20.4 142.3h.1M20.4 147.4h.1M20.4 144.8h.1M20.4 142.3v5.1M20.4 147.4h7.6M40.7 144.8h.1M40.7 147.4h.1M40.7 147.4h20.3"/>
<path d="M40.7 144.8h20.3"/>
</g>
<circle cx="101.6" cy="45.7" r=".49" fill="#f0f"/>
<circle cx="101.6" cy="45.7" r=".49" fill="none" stroke="#f0f" stroke-width=".25"/>
<path d="M101.6 22.9h.1M101.6 22.9v2.5M241.3 58.5h.1M241.3 45.8v12.7M259.1 45.8v20.3M259.1 66.1h.1" fill="none" stroke="#800040" stroke-width=".25"/>
<circle cx="241.3" cy="45.7" r=".49" fill="#f0f"/>
<circle cx="241.3" cy="45.7" r=".49" fill="none" stroke="#f0f" stroke-width=".25"/>
<circle cx="241.3" cy="58.4" r=".49" fill="#f0f"/>
<circle cx="241.3" cy="58.4" r=".49" fill="none" stroke="#f0f" stroke-width=".25"/>
<circle cx="20.3" cy="142.3" r=".49" fill="#f0f"/>
<circle cx="20.3" cy="142.3" r=".49" fill="none" stroke="#f0f" stroke-width=".25"/>
<circle cx="20.3" cy="139.7" r=".49" fill="#f0f"/>
<circle cx="20.3" cy="139.7" r=".49" fill="none" stroke="#f0f" stroke-width=".25"/>
<circle cx="45.7" cy="86.4" r=".49" fill="#f0f"/>
<circle cx="45.7" cy="86.4" r=".49" fill="none" stroke="#f0f" stroke-width=".25"/>
<circle cx="45.7" cy="68.6" r=".49" fill="#f0f"/>
<circle cx="45.7" cy="68.6" r=".49" fill="none" stroke="#f0f" stroke-width=".25"/>
<circle cx="35.6" cy="68.6" r=".49" fill="#f0f"/>
<circle cx="35.6" cy="68.6" r=".49" fill="none" stroke="#f0f" stroke-width=".25"/>
<circle cx="114.3" cy="38.1" r=".49" fill="#f0f"/>
<circle cx="114.3" cy="38.1" r=".49" fill="none" stroke="#f0f" stroke-width=".25"/>
<circle cx="109.2" cy="58.4" r=".49" fill="#f0f"/>
<circle cx="109.2" cy="58.4" r=".49" fill="none" stroke="#f0f" stroke-width=".25"/>
<circle cx="109.2" cy="50.8" r=".49" fill="#f0f"/>
<circle cx="109.2" cy="50.8" r=".49" fill="none" stroke="#f0f" stroke-width=".25"/>
<circle cx="109.2" cy="66.1" r=".49" fill="#f0f"/>
<circle cx="109.2" cy="66.1" r=".49" fill="none" stroke="#f0f" stroke-width=".25"/>
<circle cx="109.2" cy="81.3" r=".49" fill="#f0f"/>
<circle cx="109.2" cy="81.3" r=".49" fill="none" stroke="#f0f" stroke-width=".25"/>
<circle cx="109.2" cy="73.7" r=".49" fill="#f0f"/>
<circle cx="109.2" cy="73.7" r=".49" fill="none" stroke="#f0f" stroke-width=".25"/>
<circle cx="109.2" cy="88.9" r=".49" fill="#f0f"/>
<circle cx="109.2" cy="88.9" r=".49" fill="none" stroke="#f0f" stroke-width=".25"/>
<circle cx="109.2" cy="91.5" r=".49" fill="#f0f"/>
<circle cx="109.2" cy="91.5" r=".49" fill="none" stroke="#f0f" stroke-width=".25"/>
<circle cx="114.3" cy="111.8" r=".49" fill="#f0f"/>
<circle cx="114.3" cy="111.8" r=".49" fill="none" stroke="#f0f" stroke-width=".25"/>
<circle cx="114.3" cy="96.5" r=".49" fill="#f0f"/>
<circle cx="114.3" cy="96.5" r=".49" fill="none" stroke="#f0f" stroke-width=".25"/>
<circle cx="109.2" cy="109.2" r=".49" fill="#f0f"/>
<circle cx="109.2" cy="109.2" r=".49" fill="none" stroke="#f0f" stroke-width=".25"/>
<circle cx="109.2" cy="106.7" r=".49" fill="#f0f"/>
<circle cx="109.2" cy="106.7" r=".49" fill="none" stroke="#f0f" stroke-width=".25"/>
<circle cx="109.2" cy="116.9" r=".49" fill="#f0f"/>
<circle cx="109.2" cy="116.9" r=".49" fill="none" stroke="#f0f" stroke-width=".25"/>
<circle cx="109.2" cy="119.4" r=".49" fill="#f0f"/>
<circle cx="109.2" cy="119.4" r=".49" fill="none" stroke="#f0f" stroke-width=".25"/>
<circle cx="104.2" cy="124.5" r=".49" fill="#f0f"/>
<circle cx="104.2" cy="124.5" r=".49" fill="none" stroke="#f0f" stroke-width=".25"/>
<circle cx="104.2" cy="134.6" r=".49" fill="#f0f"/>
<circle cx="104.2" cy="134.6" r=".49" fill="none" stroke="#f0f" stroke-width=".25"/>
<circle cx="109.2" cy="137.2" r=".49" fill="#f0f"/>
<circle cx="109.2" cy="137.2" r=".49" fill="none" stroke="#f0f" stroke-width=".25"/>
<circle cx="45.7" cy="104.2" r=".49" fill="#f0f"/>
<circle cx="45.7" cy="104.2" r=".49" fill="none" stroke="#f0f" stroke-width=".25"/>
<circle cx="45.7" cy="119.4" r=".49" fill="#f0f"/>
<circle cx="45.7" cy="119.4" r=".49" fill="none" stroke="#f0f" stroke-width=".25"/>
<circle cx="199.7" cy="45.7" r=".49" fill="#f0f"/>
<circle cx="199.7" cy="45.7" r=".49" fill="none" stroke="#f0f" stroke-width=".25"/>
<circle cx="193.1" cy="45.7" r=".49" fill="#f0f"/>
<circle cx="193.1" cy="45.7" r=".49" fill="none" stroke="#f0f" stroke-width=".25"/>
<circle cx="210.6" cy="45.7" r=".49" fill="#f0f"/>
<circle cx="210.6" cy="45.7" r=".49" fill="none" stroke="#f0f" stroke-width=".25"/>
<circle cx="264.2" cy="45.7" r=".49" fill="#f0f"/>
<circle cx="264.2" cy="45.7" r=".49" fill="none" stroke="#f0f" stroke-width=".25"/>
<circle cx="208.3" cy="73.7" r=".49" fill="#f0f"/>
<circle cx="208.3" cy="73.7" r=".49" fill="none" stroke="#f0f" stroke-width=".25"/>
<circle cx="243.9" cy="73.7" r=".49" fill="#f0f"/>
<circle cx="243.9" cy="73.7" r=".49" fill="none" stroke="#f0f" stroke-width=".25"/>
<circle cx="266.7" cy="73.7" r=".49" fill="#f0f"/>
<circle cx="266.7" cy="73.7" r=".49" fill="none" stroke="#f0f" stroke-width=".25"/>
<circle cx="271.8" cy="73.7" r=".49" fill="#f0f"/>
<circle cx="271.8" cy="73.7" r=".49" fill="none" stroke="#f0f" stroke-width=".25"/>
<circle cx="266.7" cy="91.5" r=".49" fill="#f0f"/>
<circle cx="266.7" cy="91.5" r=".49" fill="none" stroke="#f0f" stroke-width=".25"/>
<circle cx="209.6" cy="96.5" r=".49" fill="#f0f"/>
<circle cx="209.6" cy="96.5" r=".49" fill="none" stroke="#f0f" stroke-width=".25"/>
<circle cx="20.3" cy="144.8" r=".49" fill="#f0f"/>
<circle cx="20.3" cy="144.8" r=".49" fill="none" stroke="#f0f" stroke-width=".25"/>
<circle cx="101.6" cy="45.7" r=".49" fill="#f0f"/>
<circle cx="101.6" cy="45.7" r=".49" fill="none" stroke="#f0f" stroke-width=".25"/>
<circle cx="241.3" cy="45.7" r=".49" fill="#f0f"/>
<circle cx="241.3" cy="45.7" r=".49" fill="none" stroke="#f0f" stroke-width=".25"/>
<circle cx="241.3" cy="58.4" r=".49" fill="#f0f"/>
<circle cx="241.3" cy="58.4" r=".49" fill="none" stroke="#f0f" stroke-width=".25"/>
<text font-size="6.1" x="132.1" y="29">LCD</text>
<g font-size="3">
<text x="234.5" y="196.1">RS501</text>
<text x="233.7" y="200.9">10 MIPI LCM/CTP</text>
</g>
<g font-size="2.3">
<text x="18.8" y="6.7">VCC33-LCD</text>
<text x="21.1" y="14.8">VCC18-LCD</text>
<text x="23.2" y="21.9">VCC5V0_SYS</text>
<text x="108.8" y="27">LCD_3V3</text>
<text x="125.3" y="35.1">41</text>
<text x="54.1" y="41.2">VCC18-LCD</text>
<text x="126.5" y="37.6">1</text>
<text x="126.5" y="40.1">2</text>
<text x="126.5" y="42.7">3</text>
<text x="126.5" y="45.2">4</text>
<text x="126.5" y="47.8">5</text>
<text x="151.2" y="46.3">VCC5V0_SYS</text>
<text x="271.8" y="46.3">VCC_LEDA1</text>
<text x="126.5" y="50.3">6</text>
<text x="126.5" y="52.8">7</text>
<text x="126.5" y="55.4">8</text>
<text x="126.5" y="57.9">9</text>
<text x="215.4" y="57.9">7</text>
<text x="235.5" y="57.9">4</text>
<text x="6.1" y="62.6">VCC33-LCD</text>
<text x="40.2" y="62.6">LCD_3V3</text>
<text x="125.3" y="60.5">10</text>
<text x="125.3" y="63">11</text>
<text x="125.3" y="65.5">12</text>
<text x="215.4" y="65.5">1</text>
<text x="235.5" y="60.5">5</text>
<text x="235.5" y="65.5">8</text>
<text x="125.3" y="68.1">13</text>
<text x="125.3" y="70.6">14</text>
<text x="215.4" y="68.1">3</text>
<text x="235.5" y="68.1">6</text>
<text x="235.5" y="70.6">10</text>
<text x="125.3" y="73.2">15</text>
<text x="125.3" y="75.7">16</text>
<text x="215.4" y="73.2">9</text>
<text x="235.5" y="73.2">2</text>
<text x="279.4" y="74.3">VCC_LEDK1</text>
<text x="125.3" y="78.2">17</text>
<text x="125.3" y="80.8">18</text>
<text x="125.3" y="83.3">19</text>
<text x="225.6" y="83.1" transform="rotate(-90 225.6 83.1)">11</text>
<text x="125.3" y="85.9">20</text>
<text x="125.3" y="88.4">21</text>
<text x="43.2" y="93.6">GND</text>
<text x="125.3" y="90.9">22</text>
<text x="125.3" y="93.5">23</text>
<text x="39.2" y="98.1">VCC18-LCD</text>
<text x="125.3" y="96">24</text>
<text x="125.3" y="98.6">25</text>
<text x="125.3" y="101.1">26</text>
<text x="125.3" y="103.6">27</text>
<text x="125.3" y="106.2">28</text>
<text x="125.3" y="108.7">29</text>
<text x="125.3" y="111.3">30</text>
<text x="125.3" y="113.8">31</text>
<text x="125.3" y="116.3">32</text>
<text x="125.3" y="118.9">33</text>
<text x="82.8" y="125.1">VCC_LEDK1</text>
<text x="125.3" y="121.4">34</text>
<text x="125.3" y="124">35</text>
<text x="43.2" y="126.6">GND</text>
<text x="125.3" y="126.5">36</text>
<text x="125.3" y="129">37</text>
<text x="125.3" y="131.6">38</text>
<text x="15.8" y="133.7">VCC33-LCD</text>
<text x="82.8" y="135.2">VCC_LEDA1</text>
<text x="125.3" y="134.1">39</text>
<text x="125.3" y="136.7">40</text>
<text x="202.5" y="195.9">Size</text>
<text x="218.5" y="195.4">Title:</text>
<text x="286" y="195.9">REV</text>
<text x="203.8" y="200.7">A4</text>
<text x="211.9" y="201">Page Name:</text>
<text x="284.5" y="200.2">V1.10</text>
<text x="202.2" y="204.6">Date:</text>
<text x="210.9" y="204.6">Monday, April 28, 2025</text>
<text x="251.5" y="204.6">Sheet</text>
<text x="264.2" y="204.6">10</text>
<text x="271.8" y="204.6">of</text>
<text x="279.4" y="204.6">19</text>
</g>
<g font-size="2.3" fill="#f00">
<text x="5.9" y="33.6">LCD_light_EN</text>
<text x="8.7" y="31.1">LCD-PWM</text>
<text x="5.9" y="36.2">TP-SENSOR</text>
<text x="11" y="43.8">TP-RST</text>
<text x="11" y="46.3">TP-INT</text>
<text x="26" y="42.7">TP-RST</text>
<text x="26" y="45.3">TP-INT</text>
<text x="26" y="47.8">TP-SCK</text>
<text x="55.7" y="43.8">TP-SENSOR</text>
<text x="56.4" y="45.8">LCD-RST</text>
<text x="11" y="48.9">TWI2-SCK</text>
<text x="11" y="51.4">TWI2-SDA</text>
<text x="26" y="50.3">TP-SDA</text>
<text x="77" y="53.9">MIPI-DSI0-DN0</text>
<text x="77" y="56.5">MIPI-DSI0-DP0</text>
<text x="77" y="64.1">MIPI-DSI0-DP1</text>
<text x="77" y="61.6">MIPI-DSI0-DN1</text>
<text x="77" y="69.2">MIPI-DSI0-CKN</text>
<text x="77" y="71.7">MIPI-DSI0-CKP</text>
<text x="77" y="76.8">MIPI-DSI0-DN2</text>
<text x="77" y="79.3">MIPI-DSI0-DP2</text>
<text x="163.9" y="79.6">LCD_light_EN</text>
<text x="77" y="87">MIPI-DSI0-DP3</text>
<text x="77" y="84.4">MIPI-DSI0-DN3</text>
<text x="68.6" y="94.6">TP-RST</text>
<text x="68.6" y="99.7">TP-INT</text>
<text x="163.1" y="97.1">LCD-PWM</text>
<text x="65.8" y="105.2">TWI2-SCK</text>
<text x="65.8" y="102.7">TWI2-SDA</text>
<text x="48.8" y="139.2">TWI2-SCK</text>
<text x="48.8" y="141.8">TWI2-SDA</text>
<text x="51.4" y="144.3">TP-INT</text>
<text x="51.4" y="146.9">TP-RST</text>
</g>
<g font-size="2.3" fill="#000080">
<text x="105.7" y="30.1">R83</text>
<text x="105.7" y="33.1">NC/10K</text>
<text x="139.7" y="35.1">J10</text>
<text x="73.7" y="40.2">R140</text>
<text x="91.5" y="40.2">0R 1%</text>
<text x="180.4" y="41.5">L8</text>
<text x="73.7" y="42.8">R141</text>
<text x="73.7" y="45.3">R142</text>
<text x="91.5" y="42.8">0R 1%</text>
<text x="91.5" y="45.3">0R 1%</text>
<text x="212.6" y="44.5">L11</text>
<text x="228.4" y="44.3">4.7UH 3A</text>
<text x="246.4" y="44.8">D1</text>
<text x="255.8" y="44.8">SS34</text>
<text x="180.4" y="51.9">1UH 4.7A</text>
<text x="221" y="52.9">U9</text>
<text x="179.9" y="58">100NF 10V</text>
<text x="184.7" y="55.2">C176</text>
<text x="201" y="58">10UF 10V</text>
<text x="203.8" y="55.2">C177</text>
<text x="218.5" y="55.5">SY7203DBC</text>
<text x="265.5" y="57.7">2.2UF 50V</text>
<text x="268.3" y="55.2">C178</text>
<text x="15.3" y="68.2">R143</text>
<text x="28" y="68.2">0R 1%</text>
<text x="30.5" y="73.2">CL1</text>
<text x="40.7" y="73.2">CL2</text>
<text x="184.4" y="77.8">R152</text>
<text x="184.4" y="72.7">R148</text>
<text x="199.4" y="77.8">1K 1%</text>
<text x="199.4" y="72.7">100K 1%</text>
<text x="242.9" y="72.7">R149</text>
<text x="257.9" y="72.7">10K 1%</text>
<text x="22.9" y="80.9">100NF 10V</text>
<text x="35.6" y="80.9">4.7UF 16V</text>
<text x="258.9" y="82.1">R150</text>
<text x="274.1" y="82.4">R151</text>
<text x="258.1" y="84.9">2R 5%</text>
<text x="273.6" y="85.2">2R 5%</text>
<text x="83.9" y="93.6">R144</text>
<text x="101.6" y="93.6">0R 1%</text>
<text x="184.7" y="95.6">R153</text>
<text x="199.7" y="95.6">15K 1%</text>
<text x="214.7" y="95.6">R154</text>
<text x="229.7" y="95.6">150K 1%</text>
<text x="83.9" y="98.6">R145</text>
<text x="83.9" y="101.2">R146</text>
<text x="101.6" y="98.6">0R 1%</text>
<text x="101.6" y="101.2">0R 1%</text>
<text x="83.9" y="103.7">R147</text>
<text x="101.6" y="103.7">0R 1%</text>
<text x="210.9" y="107.5">100NF 10V</text>
<text x="213.7" y="104.7">C179</text>
<text x="28" y="108.8">CL3</text>
<text x="40.7" y="108.8">CL4</text>
<text x="20.4" y="116.4">100NF 10V</text>
<text x="35.6" y="116.4">4.7UF 16V</text>
<text x="22.9" y="139.3">R46</text>
<text x="22.9" y="141.8">R49</text>
<text x="38.1" y="139.3">2.2K 1%</text>
<text x="38.1" y="141.8">2.2K 1%</text>
<text x="129.6" y="143.3">LCD_39P</text>
<text x="22.9" y="144.4">R105</text>
<text x="22.9" y="146.9">R106</text>
<text x="38.1" y="144.4">NC/2.2K</text>
<text x="38.1" y="146.9">NC/2.2K</text>
</g>
<g font-size="2.3" fill="#004080">
<text x="130.9" y="39.2">VDD3V3</text>
<text x="130.9" y="41.7">IOVCC1V8-3V3</text>
<text x="130.9" y="36.7">PAD1</text>
<text x="130.9" y="44.3">SENSOR-INT</text>
<text x="130.9" y="46.8">RESET</text>
<text x="130.9" y="49.4">6</text>
<text x="130.9" y="51.9">GND1</text>
<text x="130.9" y="54.4">MIPI-0N</text>
<text x="130.9" y="57">MIPI-0P</text>
<text x="130.9" y="59.5">GND2</text>
<text x="219.8" y="59.5">IN</text>
<text x="228.4" y="59.5">LX1</text>
<text x="130.9" y="62.1">MIPI-1N</text>
<text x="130.9" y="64.6">MIPI-1P</text>
<text x="228.4" y="62.1">LX2</text>
<text x="130.9" y="67.1">GND3</text>
<text x="130.9" y="69.7">MIPI-CKN</text>
<text x="219.8" y="69.7">NC2</text>
<text x="219.8" y="67.1">NC1</text>
<text x="227.6" y="67.1">OVP</text>
<text x="227.9" y="69.7">NC3</text>
<text x="130.9" y="72.2">MIPI-CKP</text>
<text x="130.9" y="74.8">GND4</text>
<text x="130.9" y="77.3">MIPI-2N</text>
<text x="219.8" y="74.8">EN</text>
<text x="227.2" y="77.5" transform="rotate(-90 227.2 77.5)">GND2</text>
<text x="227.9" y="72.2">NC4</text>
<text x="229.5" y="74.8">FB</text>
<text x="130.9" y="79.8">MIPI-2P</text>
<text x="130.9" y="82.4">GND5</text>
<text x="130.9" y="84.9">MIPI-3N</text>
<text x="130.9" y="87.5">MIPI-3P</text>
<text x="130.9" y="90">GND6</text>
<text x="130.9" y="92.5">GND7</text>
<text x="130.9" y="95.1">TP-RESET</text>
<text x="130.9" y="97.6">TP-VCC</text>
<text x="130.9" y="100.2">TP-INT</text>
<text x="130.9" y="102.7">TP-SDA</text>
<text x="130.9" y="105.2">TP-SCL</text>
<text x="130.9" y="107.8">GND8</text>
<text x="130.9" y="110.3">GND9</text>
<text x="130.9" y="112.9">VCC3V31</text>
<text x="130.9" y="115.4">VCC3V32</text>
<text x="130.9" y="117.9">GND11</text>
<text x="130.9" y="120.5">GND12</text>
<text x="130.9" y="123">LED-1</text>
<text x="130.9" y="125.6">LED-</text>
<text x="130.9" y="128.1">37</text>
<text x="130.9" y="130.6">38</text>
<text x="130.9" y="133.2">LED+1</text>
<text x="130.9" y="135.7">LED+</text>
<text x="130.9" y="138.3">PAD2</text>
</g>
<g font-size="1.8">
<text x="31.7" y="1.9">5</text>
<text x="90.1" y="1.9">4</text>
<text x="148.5" y="1.9">3</text>
<text x="206.8" y="1.9">2</text>
<text x="265.2" y="1.9">1</text>
<text x=".7" y="29.8">D</text>
<text x="295.1" y="29.8">D</text>
<text x=".7" y="80.9">C</text>
<text x="295.1" y="80.9">C</text>
<text x=".7" y="132.1">B</text>
<text x="295.1" y="132.1">B</text>
<text x=".7" y="183.3">A</text>
<text x="295.1" y="183.3">A</text>
<text x="31.7" y="209.2">5</text>
<text x="90.1" y="209.2">4</text>
<text x="148.5" y="209.2">3</text>
<text x="206.8" y="209.2">2</text>
<text x="265.2" y="209.2">1</text>
</g>
</svg>
